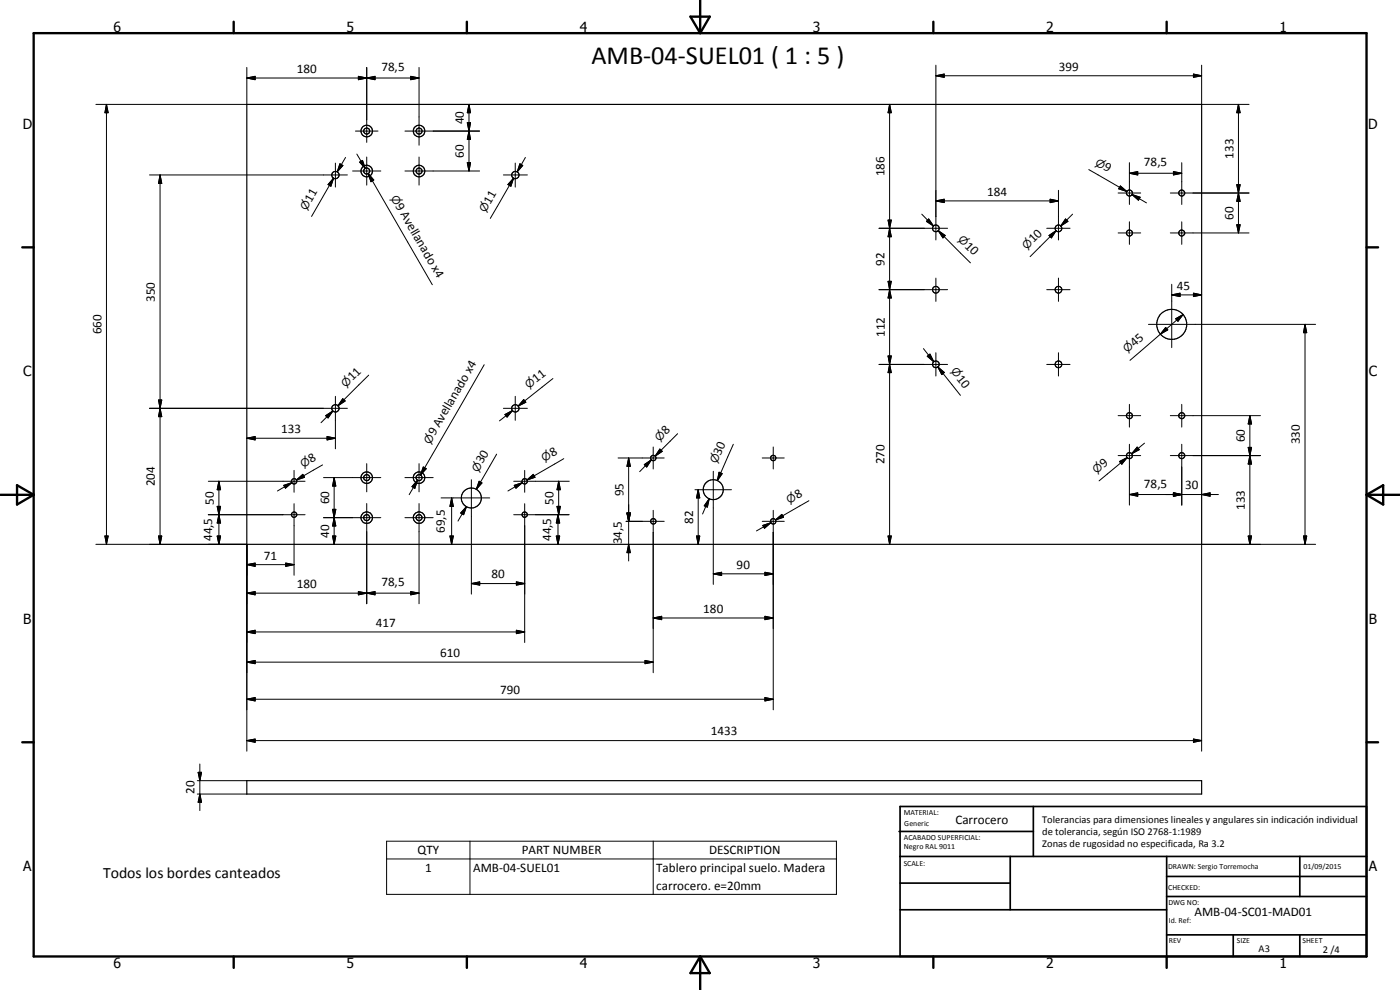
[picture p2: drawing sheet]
<svg xmlns="http://www.w3.org/2000/svg" width="420mm" height="297mm" viewBox="0 0 420 297" stroke-linecap="round" stroke-linejoin="round" font-family="sans-serif">
<g fill="none" stroke="#000" stroke-width=".35">
<path d="M74.1 31.3h286.5v132h-286.5zM74.1 234.2h286.5v4.1h-286.5z"/>
<circle cx="110" cy="39.3" r="1.74"/>
<circle cx="110.1" cy="39.3" r=".9"/>
<circle cx="125.8" cy="39.3" r=".91"/>
<circle cx="125.8" cy="39.3" r="1.72"/>
<circle cx="100.7" cy="52.5" r="1.11"/>
<circle cx="110.1" cy="51.3" r="1.72"/>
<circle cx="110.1" cy="51.3" r=".9"/>
<circle cx="125.7" cy="51.3" r=".9"/>
<circle cx="125.8" cy="51.3" r="1.72"/>
<circle cx="154.7" cy="52.5" r="1.09"/>
<circle cx="339" cy="57.9" r=".89"/>
<circle cx="354.7" cy="57.9" r=".89"/>
<circle cx="280.9" cy="68.5" r="1.01"/>
<circle cx="317.7" cy="68.5" r="1"/>
<circle cx="339" cy="69.9" r=".91"/>
<circle cx="354.7" cy="69.9" r=".9"/>
<circle cx="280.9" cy="86.9" r="1.01"/>
<circle cx="317.7" cy="86.9" r="1.01"/>
<circle cx="351.7" cy="97.3" r="4.5"/>
<circle cx="280.9" cy="109.3" r="1.01"/>
<circle cx="317.6" cy="109.3" r="1.01"/>
<circle cx="100.6" cy="122.5" r="1.09"/>
<circle cx="154.7" cy="122.5" r="1.1"/>
<circle cx="196.1" cy="137.4" r=".81"/>
<circle cx="232" cy="137.4" r=".8"/>
<circle cx="338.9" cy="136.7" r=".9"/>
<circle cx="338.9" cy="124.7" r=".89"/>
<circle cx="354.7" cy="136.7" r=".91"/>
<circle cx="354.7" cy="124.7" r=".89"/>
<circle cx="88.3" cy="154.4" r=".82"/>
<circle cx="88.3" cy="144.4" r=".81"/>
<circle cx="110" cy="143.3" r=".9"/>
<circle cx="110.1" cy="143.3" r="1.72"/>
<circle cx="110.1" cy="155.3" r=".9"/>
<circle cx="110.1" cy="155.3" r="1.71"/>
<circle cx="125.7" cy="143.3" r=".91"/>
<circle cx="125.8" cy="155.3" r=".9"/>
<circle cx="125.8" cy="155.3" r="1.73"/>
<circle cx="125.8" cy="143.3" r="1.72"/>
<circle cx="141.5" cy="149.4" r="3"/>
<circle cx="157.5" cy="154.4" r=".8"/>
<circle cx="157.5" cy="144.4" r=".8"/>
<circle cx="196.1" cy="156.4" r=".81"/>
<circle cx="214.1" cy="146.9" r="3"/>
<circle cx="232.1" cy="156.4" r=".81"/>
</g>
<g fill="none" stroke="#000" stroke-width=".71">
<path d="M10.1 9.9h400v277.1h-400zM70.1 6.5v3.4M140.1 6.5v3.4M207.2 5h5.8l-2.9 4.9zM210.1 0v9.9M280.1 6.5v3.4M350.1 6.5v3.4M6.7 74.2h3.4M410.1 74.2h3.5M.1 148.5h10M5.1 145.6l5 2.9-5 2.9zM410.1 148.5h10"/>
<path d="M410.1 148.5l5-2.9v5.8zM6.7 222.7h3.4M410.1 222.7h3.5M70.1 287v3.4M140.1 287v3.4M210.1 287v10M210.1 287l2.9 5h-5.8zM280.1 287v3.4M350.1 287v3.4"/>
</g>
<g fill="none" stroke="#000" stroke-width=".51">
<path d="M269.8 249.5h40.3M270.1 242h140v45h-140zM270.1 257h140M303.2 257v16M310.1 242v15M350.1 257v30M390.1 257v12M270.1 265h33.1M270.1 273h80M350.1 269h60M350.1 263h60M350.1 280.5h60"/>
<path d="M370.1 280.5v6.5M390.1 280.5v6.5"/>
</g>
<g fill="none" stroke="#000" stroke-width=".3">
<path d="M280.9 19.6v52.4M360.6 19.6v11.7h14.3M32 31.3l.5 2.5h-1zM32 31.3v132M74.1 23.4l2.5-.5v1zM74.1 20.2v11.1h-45.3M74.1 23.4h51.7M106.7 39.3h6.7M107.6 22.9l2.5 .5-2.5 .5zM107.6 22.9v1l5-1v1zM110.1 23.4l2.5-.5v1zM110.1 20.2v22.5"/>
<path d="M121.5 39.3h22.4M123.3 22.9l2.5 .5-2.5 .5zM125.8 20.2v23.4M140.2 36.8h1l-.5 2.5zM140.7 39.3l.5 2.5h-1zM140.7 31.3l.5 2.5h-1zM140.7 31.3v20M267 31.3l.5 2.5h-1zM267 31.3v132M280.9 22.7l2.5-.5v1zM280.9 22.7h79.7M358.2 22.2l2.4 .5-2.4 .5z"/>
<path d="M371.7 31.3l.5 2.5h-1zM371.7 31.3v38.6M44.9 52.5h59.4M48 52.5l.5 2.5h-.9zM48 52.5v110.8M100.1 53.5l-.8 2.4-.8-.5zM100.1 53.5l-1.2 2.1M100.1 53.5l-6.6 11.4M100.7 48.9v7.2M102 49.1l.9 .6-1.7 1.9zM103.7 47.2l-2.5 4.4M105.8 51.3h8.5"/>
<path d="M107.1 46.2l2.5 4.3M107.9 48.6l.9-.5 .8 2.4zM110.1 47.1v8.4M110.5 52.1l1.7 1.9-.9 .5zM110.5 52.1l1.2 2.2M110.5 52.1l19.2 33.3M121.5 51.3h22.4M125.8 47.1v8.4M140.2 48.8h1l-.5 2.5zM151.1 52.5h7.2M154.1 53.5l-.8 2.4-.9-.5zM154.1 53.5l-1.2 2.1"/>
<path d="M154.1 53.5l-7 12M154.6 48.9v7.2M156 49.1l.9 .6-1.7 1.9zM157.7 47.2l-2.5 4.4M315.2 59.8l2.5 .5-2.5 .5zM317.7 57.1v14.9M326.8 50.9l11.3 6.5M335.6 57.9h6.7M336 56.2l2.1 1.2M336.2 55.8l1.9 1.6-2.4-.8zM339 52l2.4-.5v1zM339 48.8v12.5"/>
<path d="M339 52h15.7M339.8 58.4l2.4 .8-.5 .9zM339.8 58.4l4.3 2.5M351.2 57.9h23.7M352.2 51.5l2.5 .5-2.5 .5zM354.7 48.8v12.5M371.2 55.4h1l-.5 2.5zM371.2 55.4l1 5h-1l1-5zM371.7 57.9l.5 2.5h-1zM263.8 68.5h20.6M266.5 66h1l-.5 2.5zM267 68.5l.5 2.5h-1z"/>
<path d="M276.6 64.3l3.6 3.5M278.7 65.7l1.5 2.1-2.2-1.4zM280.9 60.3l2.5-.5v1zM280.9 60.3h36.8M281.6 69.2l2.1 1.5-.7 .7zM281.6 69.2l1.7 1.8M281.6 69.2l9.6 9.7M314.1 68.5h7M314.8 70.7l2.1-1.5-1.4 2.2zM316.9 69.2l-7.8 7.8M319.8 65.7l.7 .7-2.2 1.4zM321.9 64.3l-3.6 3.5"/>
<path d="M335.6 69.9h6.7M339 66.5v6.8M351.2 69.9h23.7M354.7 66.5v6.8M371.2 67.4h1l-.5 2.5zM263.8 86.9h20.6M266.5 84.4h1l-.5 2.5zM267 86.9l.5 2.5h-1zM280.9 83.4v7M314.1 86.9h7M317.7 83.4v7M344.7 97.3h50.1"/>
<path d="M349.8 98.3l.7 .7-2.2 1.2zM351.7 88.5l2.4-.5v1zM351.7 85.3v19M351.7 88.5h8.9M352.8 95.6l2.2-1.2-1.5 2zM355 94.4l-15.9 13.7M358.2 88l2.4 .5-2.4 .5zM391.7 97.3l.5 2.5h-1zM391.7 97.3v66M100.7 118.9v15.8M102.9 119.6l.7 .7-2.2 1.5zM110.6 112.6l-9.2 9.2"/>
<path d="M145.3 109.4l-19.1 33.1M154.6 118.9v7.2M157.2 119.9l.6 .8-2.3 1.1zM165.9 113.6l-10.4 8.2M263.8 109.3h20.6M266.5 106.8h1l-.5 2.5zM267 109.3l.5 2.5h-1zM277.1 104.6l3.1 3.9M278.3 106.9l.8-.6 1.1 2.2zM280.9 105.8v7M281.5 110.1l1.9 1.7-.8 .6zM281.5 110.1l1.5 2"/>
<path d="M281.5 110.1l6.7 8.5M314.1 109.3h7M317.7 105.8v7M44.9 122.5h59.4M47.6 120h.9l-.5 2.5zM48 122.5l.5 2.5h-.9zM74.1 131.5l2.5-.5v1zM74.1 131.5h26.6M96.8 139.5l-7.8 4.5M97.7 124.7l2.2-1.4-1.4 2.1zM98.2 131l2.5 .5-2.5 .5zM99.9 123.3l-3.6 3.5"/>
<path d="M110.1 139.1v8.5M125.8 139.1v8.5M149 136.3l-6.1 10.5M151.1 122.5h7.2M151.5 124.4l2.3-1.2-1.6 1.9zM153.8 123.2l-3.9 3.1M157.5 120.3l-2 1.5M169.2 137.6l-11.1 6.4M185.5 137.4h13.8M188.7 137.4l.5 2.5h-1zM188.7 137.4v30.9M193.4 139.4l2.1-1.4-1.4 2.1z"/>
<path d="M195.5 138l-3.5 3.5M196 134.1v6.6M198 134.7l.7 .7-2.1 1.5zM203.4 130.1l-6.8 6.8M220.1 133.3l-4.8 10.9M228.8 137.4h6.6M232.1 134.1v6.6M335.6 124.7h6.7M335.6 136.7h6.7M336 138.5l2.3-1.2-1.6 2zM338.3 137.3l-2 1.6M338.3 137.3l-8.5 7"/>
<path d="M339 121.3v6.8M339 133.3v18.3M341.3 134.2l.6 .7-2.3 1.2zM343.5 133l-3.9 3.1M351.2 124.7h27.1M351.2 136.7h27.1M354.7 121.3v6.8M354.7 133.3v18.3M374.6 134.2h1l-.5 2.5zM375.1 136.7l.5 2.5h-1zM375.1 124.7l.5 2.5h-1zM375.1 124.7v38.6"/>
<path d="M62.5 154.4h29.1M62.5 144.4h29.1M65.2 151.9h1l-.5 2.5zM65.2 151.9l1 5h-1l1-5zM65.7 154.4l.5 2.5h-1zM65.7 144.4l.5 2.5h-1zM65.7 144.4v18.9M85.2 145.6l2.4-.8-1.9 1.7zM87.6 144.8l-4.3 2.5M88.3 141.1v6.6M88.3 151.1v21.5M89 144l1.9-1.7 .5 .9z"/>
<path d="M91.1 142.7l-2.1 1.3M97.1 155.3h17.2M97.1 143.3h17.2M99.8 152.8h1l-.5 2.5zM100.3 155.3l.5 2.5h-1zM100.3 143.3l.5 2.5h-1zM100.3 143.3v20M110.1 151.1v30M121.5 155.3h8.5M121.5 143.3h8.5M125.3 144.1l-.8 2.4-.9-.5zM125.3 144.1l-2.5 4.3"/>
<path d="M125.8 151.1v30M127 140.1l.9 .5-1.7 1.9zM127.5 140.4l-1.3 2.1M132.4 149.4h14.6M135.5 149.4l.5 2.5h-1zM135.5 149.4v13.9M140 152l-.9 2.4-.9-.5zM140 152l-2.6 4.3M141.5 143.9v34.4M143.8 144.4l.8 .5-1.7 1.9zM144.2 144.7l-1.3 2.1M154.2 154.4h16.6"/>
<path d="M154.2 144.4h16.6M154.3 145.6l2.4-.8-1.9 1.7zM156.7 144.8l-4.3 2.5M157.5 141.1v6.6M157.5 151.1v41.7M158.1 144l2-1.7 .5 .9zM160.3 142.7l-2.2 1.3M167.2 151.9h1l-.5 2.5zM167.5 154.4l.5 2.5h-1zM167.5 154.4v8.9M167.7 144.4l.5 2.5h-1zM167.7 144.4v10"/>
<path d="M187.9 156.4h11.4M188.2 153.9h1l-.5 2.5zM196 153.1v48.7M208.6 146.9h10.9M209.5 146.9l.5 2.5h-1zM209.5 146.9v16.4M212.8 149.6l-.5 2.5-.9-.3zM212.8 149.6l-1.9 4.6M214.1 141.4v33.9M215.8 141.7l.9 .4-1.4 2.1zM216.3 141.9l-1 2.3M228.8 156.4h6.6"/>
<path d="M228.9 157.6l2.4-.8-1.9 1.7zM231.3 156.8l-4.3 2.5M232.1 153.1v59.9M232.7 156l1.9-1.7 .6 .9zM234.9 154.8l-2.2 1.2M242.8 150.2l-10.1 5.8M339 148.4l2.4-.5v1zM339 148.4h26.7M352.2 147.9l2.5 .5-2.5 .5zM360.6 148.4l2.6-.5v1zM28.8 163.3h45.3v62.1M31.5 160.8h1l-.5 2.5z"/>
<path d="M47.6 160.8h.9l-.5 2.5zM65.2 160.8h1l-.5 2.5zM74.1 178l2.5-.5v1zM74.1 169.4l2.5-.4v.9zM74.1 178h51.7M74.1 169.4h14.2M85.8 169l2.5 .4-2.5 .5zM99.8 160.8h1l-.5 2.5zM107.6 177.5l2.5 .5-2.5 .5zM110.1 178l2.5-.5v1zM123.3 177.5l2.5 .5-2.5 .5zM135 160.8h1l-.5 2.5z"/>
<path d="M141.5 175.1l2.5-.5v1zM141.5 175.1h16M155 174.6l2.5 .5-2.5 .5zM167 160.8h1l-.5 2.5zM188.7 163.3l.5 2.5h-1zM209 160.8h1l-.5 2.5zM214.1 172.2l2.5-.5v1zM214.1 172.2h18M229.6 171.7l2.5 .5-2.5 .5zM266.5 160.8h1l-.5 2.5zM374.6 160.8h1l-.5 2.5zM391.2 160.8h1l-.5 2.5z"/>
<path d="M394.8 163.3h-34.2v62.1M74.1 189.6l2.5-.5v1zM74.1 198.7l2.5-.5v.9zM74.1 189.6h83.4M74.1 198.7h121.9M155 189.1l2.5 .5-2.5 .5zM193.6 198.2l2.4 .5-2.4 .4zM196 185.4l2.6-.5v1zM196 185.4h36.1M229.6 184.9l2.5 .5-2.5 .5zM74.1 209.8l2.5-.5v1zM74.1 209.8h158"/>
<path d="M229.6 209.3l2.5 .5-2.5 .5zM59.2 234.2h14.9M59.2 238.3h14.9M59.5 231.7h1l-.5 2.5zM60 238.3l.5 2.4h-1zM60 229.2v14M74.1 222.2l2.5-.5v1zM74.1 222.2h286.5M358.2 221.7l2.4 .5-2.4 .5zM116 252.4h135v16h-135zM116 257.7h135M141 252.4v16"/>
<path d="M196 252.4v16"/>
</g>
<g fill="#000">
<path d="M32 31.3l.5 2.5h-1zM74.1 23.4l2.5-.5v1zM107.6 22.9l2.5 .5-2.5 .5zM110.1 23.4l2.5-.5v1zM123.3 22.9l2.5 .5-2.5 .5zM140.2 36.8h1l-.5 2.5zM140.7 31.3l.5 2.5h-1zM267 31.3l.5 2.5h-1zM280.9 22.7l2.5-.5v1zM358.2 22.2l2.4 .5-2.4 .5zM371.7 31.3l.5 2.5h-1zM48 52.5l.5 2.5h-.9z"/>
<path d="M100.1 53.5l-.8 2.4-.8-.5zM102 49.1l.9 .6-1.7 1.9zM107.9 48.6l.9-.5 .8 2.4zM110.5 52.1l1.7 1.9-.9 .5zM140.2 48.8h1l-.5 2.5zM140.7 39.3l.5 2.5h-1zM154.1 53.5l-.8 2.4-.9-.5zM156 49.1l.9 .6-1.7 1.9zM280.9 60.3l2.5-.5v1zM336.2 55.8l1.9 1.6-2.4-.8zM339 52l2.4-.5v1zM339.8 58.4l2.4 .8-.5 .9z"/>
<path d="M352.2 51.5l2.5 .5-2.5 .5zM371.2 55.4h1l-.5 2.5zM266.5 66h1l-.5 2.5zM267 68.5l.5 2.5h-1zM278.7 65.7l1.5 2.1-2.2-1.4zM281.6 69.2l2.1 1.5-.7 .7zM315.2 59.8l2.5 .5-2.5 .5zM314.8 70.7l2.1-1.5-1.4 2.2zM319.8 65.7l.7 .7-2.2 1.4zM371.2 67.4h1l-.5 2.5zM371.7 57.9l.5 2.5h-1zM266.5 84.4h1l-.5 2.5z"/>
<path d="M267 86.9l.5 2.5h-1zM349.8 98.3l.7 .7-2.2 1.2zM352.8 95.6l2.2-1.2-1.5 2zM351.7 88.5l2.4-.5v1zM358.2 88l2.4 .5-2.4 .5zM391.7 97.3l.5 2.5h-1zM102.9 119.6l.7 .7-2.2 1.5zM157.2 119.9l.6 .8-2.3 1.1zM266.5 106.8h1l-.5 2.5zM267 109.3l.5 2.5h-1zM278.3 106.9l.8-.6 1.1 2.2zM281.5 110.1l1.9 1.7-.8 .6z"/>
<path d="M47.6 120h.9l-.5 2.5zM48 122.5l.5 2.5h-.9zM74.1 131.5l2.5-.5v1zM98.2 131l2.5 .5-2.5 .5zM97.7 124.7l2.2-1.4-1.4 2.1zM151.5 124.4l2.3-1.2-1.6 1.9zM188.7 137.4l.5 2.5h-1zM198 134.7l.7 .7-2.1 1.5zM336 138.5l2.3-1.2-1.6 2zM341.3 134.2l.6 .7-2.3 1.2zM374.6 134.2h1l-.5 2.5zM375.1 136.7l.5 2.5h-1z"/>
<path d="M375.1 124.7l.5 2.5h-1zM65.2 151.9h1l-.5 2.5zM65.7 154.4l.5 2.5h-1zM65.7 144.4l.5 2.5h-1zM85.2 145.6l2.4-.8-1.9 1.7zM89 144l1.9-1.7 .5 .9zM99.8 152.8h1l-.5 2.5zM100.3 155.3l.5 2.5h-1zM100.3 143.3l.5 2.5h-1zM125.3 144.1l-.8 2.4-.9-.5zM127 140.1l.9 .5-1.7 1.9zM135.5 149.4l.5 2.5h-1z"/>
<path d="M140 152l-.9 2.4-.9-.5zM143.8 144.4l.8 .5-1.7 1.9zM154.3 145.6l2.4-.8-1.9 1.7zM158.1 144l2-1.7 .5 .9zM167.2 151.9h1l-.5 2.5zM167.5 154.4l.5 2.5h-1zM167.7 144.4l.5 2.5h-1zM188.2 153.9h1l-.5 2.5zM193.4 139.4l2.1-1.4-1.4 2.1zM209.5 146.9l.5 2.5h-1zM212.8 149.6l-.5 2.5-.9-.3zM215.8 141.7l.9 .4-1.4 2.1z"/>
<path d="M228.9 157.6l2.4-.8-1.9 1.7zM232.7 156l1.9-1.7 .6 .9zM339 148.4l2.4-.5v1zM352.2 147.9l2.5 .5-2.5 .5zM360.6 148.4l2.6-.5v1zM31.5 160.8h1l-.5 2.5zM47.6 160.8h.9l-.5 2.5zM65.2 160.8h1l-.5 2.5zM74.1 178l2.5-.5v1zM74.1 169.4l2.5-.4v.9zM85.8 169l2.5 .4-2.5 .5zM99.8 160.8h1l-.5 2.5z"/>
<path d="M107.6 177.5l2.5 .5-2.5 .5zM110.1 178l2.5-.5v1zM123.3 177.5l2.5 .5-2.5 .5zM135 160.8h1l-.5 2.5zM141.5 175.1l2.5-.5v1zM155 174.6l2.5 .5-2.5 .5zM167 160.8h1l-.5 2.5zM188.7 163.3l.5 2.5h-1zM209 160.8h1l-.5 2.5zM214.1 172.2l2.5-.5v1zM229.6 171.7l2.5 .5-2.5 .5zM266.5 160.8h1l-.5 2.5z"/>
<path d="M374.6 160.8h1l-.5 2.5zM391.2 160.8h1l-.5 2.5zM74.1 189.6l2.5-.5v1zM74.1 198.7l2.5-.5v.9zM155 189.1l2.5 .5-2.5 .5zM193.6 198.2l2.4 .5-2.4 .4zM196 185.4l2.6-.5v1zM229.6 184.9l2.5 .5-2.5 .5zM74.1 209.8l2.5-.5v1zM229.6 209.3l2.5 .5-2.5 .5zM59.5 231.7h1l-.5 2.5zM74.1 222.2l2.5-.5v1z"/>
<path d="M358.2 221.7l2.4 .5-2.4 .5zM60 238.3l.5 2.4h-1z"/>
</g>
<text font-size="7.9" x="177.5" y="19.2">AMB-04-SUEL01 ( 1 : 5 )</text>
<text font-size="4.7" x="30.9" y="263.6">Todos los bordes canteados</text>
<g font-size="4.2">
<text x="34" y="9.6">6</text>
<text x="104" y="9.6">5</text>
<text x="174" y="9.6">4</text>
<text x="244" y="9.6">3</text>
<text x="314" y="9.6">2</text>
<text x="384" y="9.6">1</text>
<text x="6.8" y="38.7">D</text>
<text x="410.6" y="38.7">D</text>
<text x="7" y="112.9">C</text>
<text x="410.8" y="112.9">C</text>
<text x="7" y="187.1">B</text>
<text x="410.8" y="187.1">B</text>
<text x="7" y="261.4">A</text>
<text x="410.8" y="261.4">A</text>
<text x="34" y="290.4">6</text>
<text x="104" y="290.4">5</text>
<text x="174" y="290.4">4</text>
<text x="244" y="290.4">3</text>
<text x="314" y="290.4">2</text>
<text x="384" y="290.4">1</text>
</g>
<g font-size="3.9">
<text x="89.1" y="21.9">180</text>
<text x="114.5" y="21.4">78,5</text>
<text x="317.7" y="21.2">399</text>
<text x="139.2" y="37.3" transform="rotate(-90 139.2 37.3)">40</text>
<text x="139.2" y="47.3" transform="rotate(-90 139.2 47.3)">60</text>
<text x="370.2" y="47.7" transform="rotate(-90 370.2 47.7)">133</text>
<text x="265.4" y="52.9" transform="rotate(-90 265.4 52.9)">186</text>
<text x="331" y="50.8" transform="rotate(30 331 50.8)">9</text>
<text x="343.3" y="50">78,5</text>
<text x="296.3" y="58.8">184</text>
<text x="93.4" y="60.8" transform="rotate(-60 93.4 60.8)">11</text>
<text x="118.6" y="61.8" transform="rotate(60 118.6 61.8)">9 Avel anado x4</text>
<text x="147.1" y="61.4" transform="rotate(-60 147.1 61.4)">11</text>
<text x="370.2" y="66" transform="rotate(-90 370.2 66)">60</text>
<text x="289.4" y="74" transform="rotate(45 289.4 74)">10</text>
<text x="310.1" y="73" transform="rotate(-45 310.1 73)">10</text>
<text x="265.4" y="79.8" transform="rotate(-90 265.4 79.8)">92</text>
<text x="353.2" y="87">45</text>
<text x="46.5" y="90.6" transform="rotate(-90 46.5 90.6)">350</text>
<text x="30.4" y="100.3" transform="rotate(-90 30.4 100.3)">660</text>
<text x="265.5" y="101.1" transform="rotate(-90 265.5 101.1)">112</text>
<text x="340.4" y="104.2" transform="rotate(-41 340.4 104.2)">45</text>
<text x="287" y="113.6" transform="rotate(52 287 113.6)">10</text>
<text x="105.8" y="114.4" transform="rotate(-45 105.8 114.4)">11</text>
<text x="160.9" y="114.9" transform="rotate(-38 160.9 114.9)">11</text>
<text x="84.4" y="130">133</text>
<text x="130.5" y="130.9" transform="rotate(-60 130.5 130.9)">9 Avel anado x4</text>
<text x="199.9" y="130.6" transform="rotate(-45 199.9 130.6)">8</text>
<text x="165.8" y="137.2" transform="rotate(-30 165.8 137.2)">8</text>
<text x="216.2" y="136.8" transform="rotate(-66 216.2 136.8)">30</text>
<text x="373.6" y="132.8" transform="rotate(-90 373.6 132.8)">60</text>
<text x="390.1" y="133.3" transform="rotate(-90 390.1 133.3)">330</text>
<text x="93.4" y="139" transform="rotate(-30 93.4 139)">8</text>
<text x="144.9" y="139.4" transform="rotate(-60 144.9 139.4)">30</text>
<text x="265.4" y="139.4" transform="rotate(-90 265.4 139.4)">270</text>
<text x="331.2" y="140.3" transform="rotate(-40 331.2 140.3)">9</text>
<text x="46.5" y="146" transform="rotate(-90 46.5 146)">204</text>
<text x="187.1" y="148.9" transform="rotate(-90 187.1 148.9)">95</text>
<text x="239.3" y="149.8" transform="rotate(-30 239.3 149.8)">8</text>
<text x="343.3" y="146.3">78,5</text>
<text x="355.7" y="146.9">30</text>
<text x="64.2" y="151.4" transform="rotate(-90 64.2 151.4)">50</text>
<text x="98.8" y="151.3" transform="rotate(-90 98.8 151.3)">60</text>
<text x="166.1" y="151.4" transform="rotate(-90 166.1 151.4)">50</text>
<text x="373.6" y="153" transform="rotate(-90 373.6 153)">133</text>
<text x="98.8" y="161.3" transform="rotate(-90 98.8 161.3)">40</text>
<text x="133.5" y="159.9" transform="rotate(-90 133.5 159.9)">69,5</text>
<text x="208" y="157.1" transform="rotate(-90 208 157.1)">82</text>
<text x="63.7" y="162.3" transform="rotate(-90 63.7 162.3)">44,5</text>
<text x="79.2" y="167.9">71</text>
<text x="165.4" y="162.3" transform="rotate(-90 165.4 162.3)">44,5</text>
<text x="186.6" y="163.4" transform="rotate(-90 186.6 163.4)">34,5</text>
<text x="147.5" y="173.5">80</text>
<text x="221.1" y="170.6">90</text>
<text x="89.1" y="176.4">180</text>
<text x="114.5" y="175.9">78,5</text>
<text x="211.1" y="183.9">180</text>
<text x="112.8" y="188.1">417</text>
<text x="132.1" y="197.1">610</text>
<text x="150.1" y="208.2">790</text>
<text x="213.3" y="220.6">1433</text>
<text x="58.4" y="238.3" transform="rotate(-90 58.4 238.3)">20</text>
<text x="286.7" y="247.3">Carrocero</text>
<text x="125.3" y="256.3">QTY</text>
<text x="156.6" y="256.3">PART NUMBER</text>
<text x="212.8" y="256.3">DESCRIPTION</text>
<text x="127.6" y="261.7">1</text>
<text x="142" y="261.7">AMB-04-SUEL01</text>
<text x="197" y="261.7">Tablero principal suelo. Madera</text>
<text x="197" y="267">carrocero. e=20mm</text>
<text x="358.5" y="275">AMB-04-SC01-MAD01</text>
</g>
<g font-size="3.3">
<text x="328.5" y="49.4" transform="rotate(30 328.5 49.4)">n</text>
<text x="117.2" y="59.4" transform="rotate(60 117.2 59.4)">n</text>
<text x="92" y="63.2" transform="rotate(-60 92 63.2)">n</text>
<text x="145.7" y="63.8" transform="rotate(-60 145.7 63.8)">n</text>
<text x="287.4" y="72.1" transform="rotate(45 287.4 72.1)">n</text>
<text x="308.2" y="75" transform="rotate(-45 308.2 75)">n</text>
<text x="338.3" y="106" transform="rotate(-41 338.3 106)">n</text>
<text x="285.2" y="111.4" transform="rotate(52 285.2 111.4)">n</text>
<text x="103.8" y="116.4" transform="rotate(-45 103.8 116.4)">n</text>
<text x="158.7" y="116.6" transform="rotate(-38 158.7 116.6)">n</text>
<text x="129.1" y="133.4" transform="rotate(-60 129.1 133.4)">n</text>
<text x="197.9" y="132.6" transform="rotate(-45 197.9 132.6)">n</text>
<text x="91" y="140.5" transform="rotate(-30 91 140.5)">n</text>
<text x="143.5" y="141.8" transform="rotate(-60 143.5 141.8)">n</text>
<text x="163.4" y="138.6" transform="rotate(-30 163.4 138.6)">n</text>
<text x="215.1" y="139.4" transform="rotate(-66 215.1 139.4)">n</text>
<text x="329.1" y="142.2" transform="rotate(-40 329.1 142.2)">n</text>
<text x="236.9" y="151.2" transform="rotate(-30 236.9 151.2)">n</text>
</g>
<g font-size="3.1">
<text x="312.7" y="246.8">Tolerancias para dimensiones lineales y angulares sin indicación individual</text>
<text x="312.7" y="250.4">de tolerancia, según ISO 2768-1:1989</text>
<text x="312.7" y="254">Zonas de rugosidad no especificada, Ra 3.2</text>
<text x="377.7" y="285.6">A3</text>
<text x="397" y="285.9">2 /4</text>
</g>
<g font-size="2.4">
<text x="271.2" y="244.4">MATERIAL:</text>
<text x="271.3" y="252">ACABADO SUPERFICIAL:</text>
<text x="271.4" y="247.9">Generic</text>
<text x="271.3" y="254.6">Negro RAL 9011</text>
<text x="271.2" y="259.7">SCALE:</text>
<text x="350.6" y="260.8">DRAWN: Sergio Torremocha</text>
<text x="391.2" y="260.6">01/09/2015</text>
<text x="350.6" y="267">CHECKED:</text>
<text x="350.6" y="271.4">DWG NO:</text>
<text x="350.8" y="276.9">Id. Ref:</text>
<text x="350.8" y="282.8">REV</text>
<text x="371.2" y="282.9">SIZE</text>
<text x="390.9" y="282.9">SHEET</text>
</g>
</svg>
